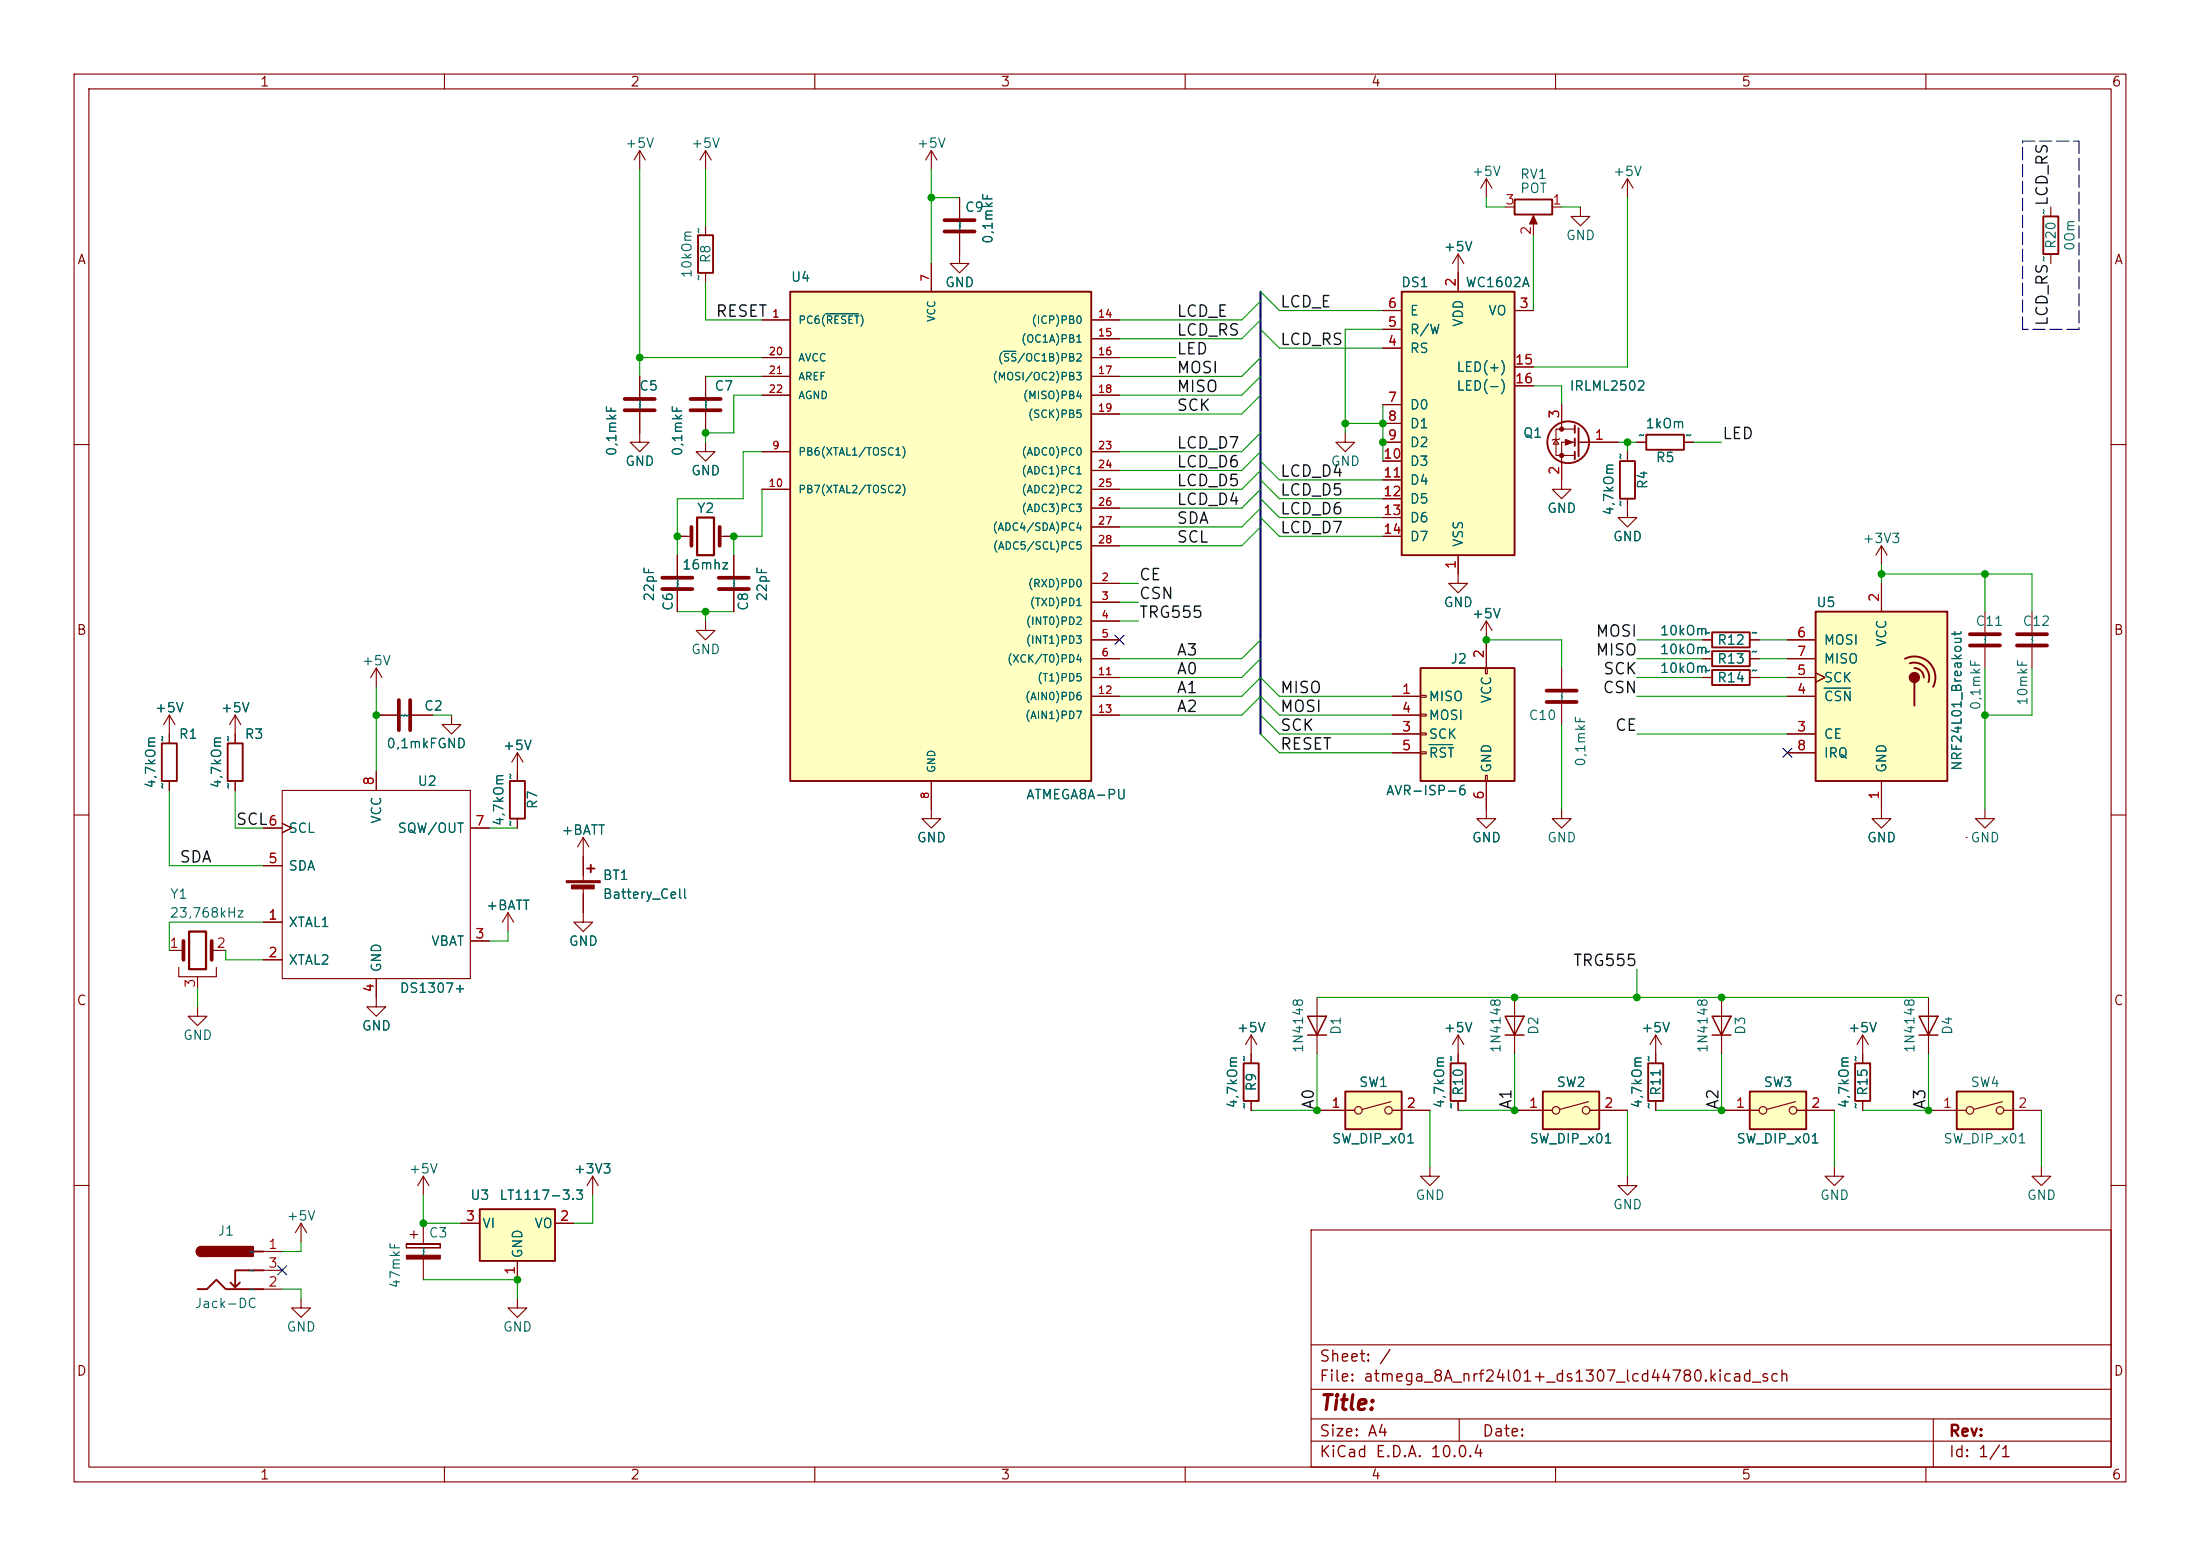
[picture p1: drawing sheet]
<svg xmlns="http://www.w3.org/2000/svg" width="297mm" height="210mm" viewBox="0 0 297 210" stroke-linecap="round" stroke-linejoin="round" font-family="sans-serif">
<g fill="none" stroke="#840000" stroke-width=".15">
<path d="M10 10h277v190h-277zM12 12h273v186h-273zM60 10v2M110 10v2M160 10v2M210 10v2M260 10v2M95.2 30.5v1.3M95.2 36.8v1.3M95.2 59.7v1.3h1.3l-1.3 1.2-1.2-1.2h1.2M181.6 58.4v1.3h1.3l-1.3 1.3-1.3-1.3h1.3M10 60h2"/>
<path d="M285 60h2M10 110h2M69.8 104.1v1.3M69.8 110.5v1.3M210.8 109.2v1.3h1.3l-1.3 1.3-1.3-1.3h1.3M285 110h2M22.9 128.3h1.9M24.1 130.6v1.2h5.1v-1.2M26.7 135.9v1.3h1.2l-1.2 1.2-1.3-1.2h1.3M26.7 131.8v1.6M28.6 128.3h1.9M68.6 123.2l-.8 1.3"/>
<path d="M68.6 123.2l.7 1.3M68.6 123.2v2.5M78.7 123.2v1.3h1.3l-1.3 1.2-1.2-1.2h1.2M168.9 139.7v3.8M168.9 139.7l-.8 1.3M168.9 139.7l.8 1.3M168.9 148.6v1.3M10 160h2M177 166h108v32h-108zM285 160h2M60 198v2M110 198v2"/>
<path d="M160 198v2M177 194.5h108M177 191.5h108M177 187.5h108M177 181.5h108M197 191.5v3M210 198v2M260 198v2M261 191.5v6.5"/>
</g>
<path d="M94.2 31.8h2.1v5h-2.1zM68.8 105.4h2.1v5.1h-2.1zM167.9 143.5h2v5.1h-2z" fill="none" stroke="#840000" stroke-width=".25"/>
<path d="M24.8 127v2.5M28.6 127v2.5" fill="none" stroke="#840000" stroke-width=".51"/>
<path d="M25.5 125.7h2.3v5.1h-2.3z" fill="none" stroke="#840000" stroke-width=".3"/>
<path d="M106.7 39.4h40.6v66h-40.6z" fill="#ffffc2"/>
<g fill="none" stroke="#840000" stroke-width=".25">
<path d="M106.7 39.4h40.6v66h-40.6zM204.5 26.9h5v2.1h-5zM212.6 57.4v1M212.6 59.2v1M213.1 57.8v3.8M222.2 58.7h5.1v2h-5.1zM212.6 61v1"/>
<circle cx="211.7" cy="59.7" r="2.82"/>
</g>
<g fill="none" stroke="#840000" stroke-width=".15">
<path d="M95.2 20.3l-.7 1.3M95.2 20.3l.8 1.3M95.2 20.3v2.6M125.7 20.3v2.6M125.7 35.6v3.8M125.7 20.3l-.7 1.3M125.7 20.3l.8 1.3M129.5 31.5v4.1h1.3l-1.3 1.2-1.2-1.2h1.2M129.5 26.7v2.8M200.7 24.1l-.8 1.3M200.7 24.1l.7 1.3M200.7 24.1v2.6"/>
<path d="M203.2 27.9h1.3M207 29.5v2.3M209.5 27.9h1.3M213.4 27.9v1.3h1.2l-1.2 1.3-1.3-1.3h1.3M219.7 24.1l-.8 1.3M219.7 24.1l.8 1.3M219.7 24.1v2.6M102.9 43.2h3.8M102.9 48.3h3.8M102.9 50.8h3.8M102.9 53.3h3.8M147.3 43.2h3.8"/>
<path d="M147.3 45.7h3.8M147.3 48.3h3.8M147.3 50.8h3.8M147.3 53.3h3.8M147.3 55.9h3.8M210.1 59.3l.3 .6h-.7zM210.6 59.2l-.2 .1h-.7l-.2 .1M210.8 57.9h-.7v3.6h2.5M210.8 57.9h1.8M210.8 54.6v3.3M212.6 59.7h-1.8v5.1M213.1 59.7h.2"/>
<path d="M213.4 59.7h5M221 59.7h1.2M227.3 59.7h1.3M91.4 72.4h1.9M91.4 74.9v2.8M91.4 79.8v2.8M97.2 72.4h1.9M102.9 61h3.8M102.9 66h3.8M147.3 78.7h3.8M147.3 61h3.8M147.3 66h3.8"/>
<path d="M147.3 63.5h3.8M147.3 68.6h3.8M147.3 71.1h3.8M147.3 73.7h3.8M196.8 77.5v1.2h1.3l-1.3 1.3-1.2-1.3h1.2M147.3 81.3h3.8M147.3 83.8h3.8M147.3 86.4h3.8M147.3 88.9h3.8M147.3 91.4h3.8M147.3 94h3.8M147.3 96.5h3.8"/>
<path d="M125.7 105.4v5.1h1.3l-1.3 1.3-1.2-1.3h1.2M200.7 109.2v1.3h1.2l-1.2 1.3-1.3-1.3h1.3M50.8 134.6v1.3h1.3l-1.3 1.3-1.3-1.3h1.3M69.8 175.3v1.2h1.3l-1.3 1.3-1.2-1.3h1.2"/>
</g>
<path d="M111.5 42.3h4.4M135.4 47.4h1.7" fill="none" stroke="#006464" stroke-width=".15"/>
<g fill="#840000" stroke="#840000" stroke-width=".15">
<path d="M207 29.1l.5 1.1h-1z"/>
<path d="M211.3 59.3l1 .4-1 .4z"/>
<circle cx="210.8" cy="57.9" r=".28"/>
<circle cx="210.8" cy="61.5" r=".28"/>
</g>
<path d="M127.5 29.7h4.1M127.5 31.2h4.1M89.4 78h4.1M89.4 79.5h4.1M93.3 71.1v2.6M97.2 71.1v2.6" fill="none" stroke="#840000" stroke-width=".51"/>
<path d="M94.1 69.9h2.3v5h-2.3z" fill="none" stroke="#840000" stroke-width=".3"/>
<path d="M208.3 147.3h7.6v5.1h-7.6z" fill="#ffffc2"/>
<g fill="none" stroke="#840000" stroke-width=".15">
<path d="M232.4 134.6v7.6M251.5 139.7l-.8 1.3M251.5 139.7l.7 1.3M251.5 139.7v2.5M204.5 149.9h5M214.5 148.7l-3.9 1M214.6 149.9h5.1M247.6 157.5v1.3h1.3l-1.3 1.2-1.2-1.2h1.2M40.6 175.3v1.2h1.3l-1.3 1.3-1.2-1.3h1.2"/>
<circle cx="210.1" cy="149.9" r=".51"/>
<circle cx="214.1" cy="149.9" r=".51"/>
</g>
<path d="M208.3 147.3h7.6v5.1h-7.6z" fill="none" stroke="#840000" stroke-width=".25"/>
<path d="M231.1 137.2h2.6l-1.3 2.5zM231.1 139.7h2.6" fill="none" stroke="#840000" stroke-width=".2"/>
<path d="M236.2 147.3h7.6v5.1h-7.6z" fill="#ffffc2"/>
<g fill="none" stroke="#840000" stroke-width=".15">
<path d="M232.4 149.9h5.1M242.4 148.7l-3.9 1M242.6 149.9h5M251.5 142.2v1.3M251.5 148.6v1.3"/>
<circle cx="238" cy="149.9" r=".51"/>
<circle cx="242.1" cy="149.9" r=".51"/>
</g>
<path d="M236.2 147.3h7.6v5.1h-7.6zM250.4 143.5h2.1v5.1h-2.1z" fill="none" stroke="#840000" stroke-width=".25"/>
<path d="M64.8 163.2h10.1v7h-10.1z" fill="#ffffc2"/>
<path d="M79.2 117.2h1.1M79.8 116.7v1M222.5 143.5h2v5.1h-2zM26.7 174h1.2l1.3-1.3 1.3 1.3h5.1M27.2 168.3a.64 .64 0 0 0-.7 .6 .64 .64 0 0 0 .7 .6M32.4 173.1l-.7 .6M34.3 168.9h1.3M35.6 171.5h-3.9v2.2l-.6-.6M64.8 163.2h10.1v7h-10.1z" fill="none" stroke="#840000" stroke-width=".25"/>
<g fill="none" stroke="#840000" stroke-width=".15">
<path d="M95.2 50.8v2.8M95.2 55.6v2.8M22.9 96.5l-.8 1.3M22.9 96.5l.7 1.3M22.9 96.5v2.6M200.7 83.8l-.8 1.3M200.7 83.8l.7 1.3M200.7 83.8v2.6M78.7 115.6v3.3M78.7 119.9v3.3M254 109.2v1.3h-1.3l1.3 1.3 1.3-1.3h-1.3M80 158.8l-.8 1.2"/>
<path d="M80 158.8l.8 1.2M80 158.8v2.5M193 157.5v1.3h1.3l-1.3 1.2-1.2-1.2h1.2M219.7 158.8v1.2h1.3l-1.3 1.3-1.3-1.3h1.3M223.5 142.2v1.3M223.5 148.6v1.3M35.6 168.9h2.5M35.6 174h2.5M35.6 171.5h2.5M40.6 165.1l-.7 1.3M40.6 165.1l.8 1.3M40.6 165.1v2.5"/>
<path d="M62.2 165.1h2.6M69.8 170.2v2.5M74.9 165.1h2.6"/>
</g>
<g fill="#840000" stroke="#840000" stroke-width=".25">
<path d="M26.7 168.5l.5-.2v1.2a.63 .63 0 0 1-.6-.3 .63 .63 0 0 1 .1-.7z"/>
<path d="M27.2 168.3h7v1.2h-7z"/>
</g>
<g fill="#840000" stroke="#840000" stroke-width=".15">
<path d="M76.5 118.9h4.5v.2h-4.5z"/>
<path d="M77.2 119.5h3v.5h-3z"/>
</g>
<path d="M93.2 55.4h4.1M93.2 53.8h4.1" fill="none" stroke="#840000" stroke-width=".51"/>
<path d="M191.8 90.2h12.7v15.2h-12.7z" fill="#ffffc2"/>
<g fill="none" stroke="#840000" stroke-width=".15">
<path d="M188 94h3.8M188 99.1h3.8M188 96.5h3.8M191.8 93.9h.7v.2h-.7zM191.8 96.4h.7v.2h-.7zM191.8 98.9h.7v.3h-.7zM200.5 90.2h.3v.7h-.3zM200.7 86.4v3.8M78.7 113l-.7 1.3M78.7 113l.8 1.3M78.7 113v2.6M188 101.6h3.8"/>
<path d="M191.8 101.5h.7v.2h-.7zM200.5 104.6h.3v.8h-.3zM200.7 105.4v3.8M196.8 142.2v1.3M196.8 148.6v1.3"/>
</g>
<path d="M191.8 90.2h12.7v15.2h-12.7zM195.8 143.5h2.1v5.1h-2.1z" fill="none" stroke="#840000" stroke-width=".25"/>
<path d="M192.9 100.5h3.2" fill="none" stroke="#006464" stroke-width=".15"/>
<path d="M181.6 147.3h7.6v5.1h-7.6z" fill="#ffffc2"/>
<g fill="none" stroke="#840000" stroke-width=".15">
<path d="M196.8 34.3v2.5M196.8 34.3l-.7 1.3M196.8 34.3l.8 1.3M210.8 64.8v1.2h1.3l-1.3 1.3-1.3-1.3h1.3M229.9 86.4h1.2M229.9 88.9h1.2M236.2 86.4h1.3M236.2 88.9h1.3M177.8 134.6v7.6M196.8 139.7l-.7 1.3M196.8 139.7l.8 1.3M196.8 139.7v2.5"/>
<path d="M204.5 134.6v7.6M223.5 139.7l-.7 1.3M223.5 139.7l.8 1.3M223.5 139.7v2.5M177.8 149.9h5.1M187.8 148.7l-3.9 1M188 149.9h5"/>
<circle cx="183.4" cy="149.9" r=".51"/>
<circle cx="187.5" cy="149.9" r=".51"/>
</g>
<path d="M231.1 85.3h5.1v2.1h-5.1zM231.1 87.9h5.1v2h-5.1zM181.6 147.3h7.6v5.1h-7.6z" fill="none" stroke="#840000" stroke-width=".25"/>
<path d="M176.5 137.2h2.6l-1.3 2.5zM176.5 139.7h2.6M203.2 137.2h2.5l-1.2 2.5zM203.2 139.7h2.5" fill="none" stroke="#840000" stroke-width=".2"/>
<path d="M189.2 39.4h15.3v35.5h-15.3z" fill="#ffffc2"/>
<path d="M189.2 39.4h15.3v35.5h-15.3zM218.7 62.2h2v5.1h-2zM231.1 90.4h5.1v2.1h-5.1z" fill="none" stroke="#840000" stroke-width=".25"/>
<g fill="none" stroke="#840000" stroke-width=".15">
<path d="M196.8 36.8v2.6M186.7 41.9h2.5M186.7 47h2.5M186.7 44.5h2.5M186.7 54.6h2.5M186.7 57.2h2.5M186.7 59.7h2.5M204.5 41.9h2.5M204.5 49.5h2.5M204.5 52.1h2.5M186.7 62.2h2.5M186.7 64.8h2.5"/>
<path d="M186.7 67.3h2.5M186.7 69.9h2.5M186.7 72.4h2.5M196.8 74.9v2.6M219.7 67.3v2.6h1.3l-1.3 1.2-1.3-1.2h1.3M219.7 61v1.2M254 73.7l.8 1.2M254 73.7l-.8 1.2M254 73.7v2.5M50.8 96.5h2.8M50.8 90.2l-.8 1.2M50.8 90.2l.8 1.2"/>
<path d="M50.8 90.2v2.5M55.6 96.5h2.8M61 96.5v1.3h1.2l-1.2 1.3-1.3-1.3h1.3M229.9 91.4h1.2M236.2 91.4h1.3M69.8 101.6l-.7 1.3M69.8 101.6l.8 1.3M69.8 101.6v2.5"/>
</g>
<path d="M53.8 94.5v4.1M55.4 94.5v4.1" fill="none" stroke="#840000" stroke-width=".51"/>
<path d="M264.2 147.3h7.6v5.1h-7.6z" fill="#ffffc2"/>
<g fill="none" stroke="#840000" stroke-width=".15">
<path d="M86.4 20.3l-.8 1.3M86.4 20.3l.7 1.3M86.4 20.3v2.6M86.4 55.6v4.1h1.2l-1.2 1.3-1.3-1.3h1.3M86.4 50.8v2.8M99.1 74.9v2.8M99.1 79.8v2.8M22.9 99.1v1.2M31.7 96.5v3.8M31.7 96.5l-.7 1.3M31.7 96.5l.8 1.3M95.2 83.8v1.3h1.3l-1.3 1.3-1.2-1.3h1.2"/>
<path d="M210.8 90.2v2.8M210.8 95v2.8M22.9 105.4v1.3M31.7 105.4v1.3M35.6 116.8h2.5M35.6 111.8h2.5M38.1 106.7h25.4v25.4h-25.4zM38.1 111.1l1.3 .7-1.3 .6M50.8 104.1v2.6M63.5 111.8h2.5M268 109.2v1.3h-1.3l1.3 1.3 1.2-1.3h-1.2M35.6 124.5h2.5"/>
<path d="M35.6 129.5h2.5M50.8 132.1v2.5M63.5 127h2.5M260.3 134.6v7.6M57.1 158.8l-.7 1.2M57.1 158.8l.8 1.2M57.1 158.8v2.5M260.3 149.9h5.1M270.3 148.7l-3.9 1M270.5 149.9h5.1M275.6 157.5v1.3h1.3l-1.3 1.2-1.3-1.2h1.3M54.9 167.9v.5z"/>
<path d="M54.9 168.4h4.5zM54.9 167.9h4.5zM55.4 166.6h1M55.9 166.1v1M57.1 165.1v2.8M57.1 169.9v2.8M59.4 167.9v.5z"/>
<circle cx="265.9" cy="149.9" r=".51"/>
<circle cx="270" cy="149.9" r=".51"/>
</g>
<path d="M21.8 100.3h2.1v5.1h-2.1zM30.7 100.3h2.1v5.1h-2.1zM264.2 147.3h7.6v5.1h-7.6z" fill="none" stroke="#840000" stroke-width=".25"/>
<path d="M259.1 137.2h2.5l-1.3 2.5zM259.1 139.7h2.5" fill="none" stroke="#840000" stroke-width=".2"/>
<path d="M84.3 55.4h4.1M84.3 53.8h4.1M97 78h4.1M97 79.5h4.1M208.8 94.7h4.1M208.8 93.2h4.1" fill="none" stroke="#840000" stroke-width=".51"/>
<path d="M54.9 169.4h4.5v.5h-4.5z" fill="#840000" stroke="#840000" stroke-width=".15"/>
<path d="M245.1 82.6h17.8v22.8h-17.8z" fill="#ffffc2"/>
<path d="M275.8 29.2h2.1v5.1h-2.1zM245.1 82.6h17.8v22.8h-17.8zM257.2 88.9a2.84 2.84 0 0 1 3.2 .5 2.84 2.84 0 0 1 .6 3.3M257.8 89.5a2.01 2.01 0 0 1 2.1 .5 2.01 2.01 0 0 1 .4 2.1M258.4 90.2a1.3 1.3 0 0 1 1.3 1.2M258.4 92.1v3.2" fill="none" stroke="#840000" stroke-width=".25"/>
<circle cx="258.4" cy="91.4" r=".63" fill="#840000" stroke="#840000" stroke-width=".25"/>
<g fill="none" stroke="#840000" stroke-width=".15">
<path d="M125.7 35.6v3.8M129.5 26.7v2.8M129.5 31.5v2.8M196.8 36.8v2.6M276.9 27.9v1.3M276.9 34.3v1.3M86.4 50.8v2.8M86.4 55.6v2.8M95.2 50.8v2.8M95.2 55.6v2.8M102.9 43.2h3.8M102.9 48.3h3.8"/>
<path d="M102.9 50.8h3.8M102.9 53.3h3.8M147.3 43.2h3.8M147.3 45.7h3.8M147.3 48.3h3.8M147.3 50.8h3.8M147.3 53.3h3.8M147.3 55.9h3.8M186.7 41.9h2.5M186.7 47h2.5M186.7 44.5h2.5M186.7 54.6h2.5"/>
<path d="M186.7 57.2h2.5M186.7 59.7h2.5M204.5 41.9h2.5M204.5 49.5h2.5M204.5 52.1h2.5M210.8 54.6v2.6M213.4 59.7h5M221 59.7h1.2M227.3 59.7h1.3M91.4 72.4h1.3M91.4 74.9v2.8M91.4 79.8v2.8"/>
<path d="M97.8 72.4h1.3M99.1 74.9v2.8M99.1 79.8v2.8M102.9 61h3.8M102.9 66h3.8M147.3 78.7h3.8M147.3 61h3.8M147.3 66h3.8M147.3 63.5h3.8M147.3 68.6h3.8M147.3 71.1h3.8M147.3 73.7h3.8"/>
<path d="M186.7 62.2h2.5M186.7 64.8h2.5M186.7 67.3h2.5M186.7 69.9h2.5M186.7 72.4h2.5M196.8 74.9v2.6M210.8 62.2v2.6M219.7 61v1.2M219.7 67.3v1.3M254 78.7v3.9M22.9 99.1v1.2M31.7 99.1v1.2"/>
<path d="M50.8 96.5h2.8M55.6 96.5h2.8M147.3 94h3.8M147.3 91.4h3.8M147.3 86.4h3.8M147.3 88.9h3.8M147.3 96.5h3.8M147.3 81.3h3.8M147.3 83.8h3.8M188 99.1h3.8M188 94h3.8M188 96.5h3.8"/>
<path d="M200.7 86.4v3.8M229.9 91.4h1.2M229.9 86.4h1.2M229.9 88.9h1.2M236.2 91.4h1.3M236.2 86.4h1.3M236.2 88.9h1.3M241.3 99.1h3.8M241.3 94h3.8M241.3 91.4h3.8M241.3 86.4h3.8M241.3 88.9h3.8"/>
<path d="M245.1 90.8l1.3 .6-1.3 .7M268 82.6v2.7M268 87.4v2.8M274.3 82.6v2.7M274.3 87.4v2.8M22.9 105.4v1.3M31.7 105.4v1.3M35.6 116.8h2.5M35.6 111.8h2.5M38.1 111.1l1.3 .7-1.3 .6M50.8 104.1v2.6M63.5 111.8h2.5"/>
<path d="M69.8 104.1v1.3M69.8 110.5v1.3M78.7 115.6v2.5M125.7 105.4v3.8M188 101.6h3.8M200.7 105.4v3.8M241.3 101.6h3.8M254 105.4v3.8M265.4 113h.1M35.6 124.5h2.5M35.6 129.5h2.5M50.8 132.1v2.5"/>
<path d="M63.5 127h2.5M78.7 120.7v2.5M168.9 142.2v1.3M168.9 148.6v1.3M177.8 149.9h5.1M188 149.9h5M196.8 142.2v1.3M196.8 148.6v1.3M204.5 149.9h5M214.6 149.9h5.1M223.5 142.2v1.3M223.5 148.6v1.3"/>
<path d="M232.4 149.9h5.1M242.6 149.9h5M251.5 142.2v1.3M251.5 148.6v1.3M62.2 165.1h2.6M69.8 170.2v2.5M74.9 165.1h2.6"/>
</g>
<path d="M111.5 42.3h4.4M135.4 47.4h1.7M246.3 92.9h3.5M192.9 100.5h3.2" fill="none" stroke="#006464" stroke-width=".15"/>
<path d="M265.9 87.1h4.1M265.9 85.6h4.1M272.3 87.1h4.1M272.3 85.6h4.1" fill="none" stroke="#840000" stroke-width=".51"/>
<path d="M273 19.1h7.7M280.7 19.1v25.4M273 44.5v-25.4M280.7 44.5h-7.7" fill="none" stroke="#0000c2" stroke-width=".15" stroke-dasharray="1.7 .6"/>
<path d="M170.2 39.4v59.7" fill="none" stroke="#000084" stroke-width=".3"/>
<g fill="none" stroke="#009600" stroke-width=".15">
<path d="M86.4 22.9v27.9M95.2 22.9v7.6M95.2 38.1v5.1h7.7M125.7 26.7h3.8M125.7 22.9v12.7M170.2 39.4l2.5 2.5h14M200.7 26.7v1.2h2.5M207 31.8v10.1M210.8 27.9h2.6M219.7 26.7v22.8h-12.7M86.4 48.3h16.5M95.2 50.8h7.7"/>
<path d="M102.9 53.3h-3.8v5.1h-3.9v1.3M151.1 48.3h7.6M170.2 48.3l-2.6 2.5h-16.5M170.2 50.8l-2.6 2.5h-16.5M170.2 40.6l-2.6 2.6h-16.5M170.2 58.4l-2.6 2.6h-16.5M170.2 44.5l2.5 2.5h14M170.2 53.3l-2.6 2.6h-16.5M170.2 43.2l-2.6 2.5h-16.5M181.6 57.2h5.1M186.7 54.6v7.6M186.7 44.5h-5.1v13.9"/>
<path d="M207 52.1h3.8v2.5M218.4 59.7h2.6M219.7 59.7v1.3M228.6 59.7h3.8M102.9 66v6.4h-3.8v2.5M102.9 61h-2.6v6.3h-8.9v7.6M151.1 78.7h2.6M170.2 69.9l2.5 2.5h14M170.2 64.8l2.5 2.5h14M170.2 61l-2.6 2.5h-16.5M170.2 62.2l2.5 2.6h14M170.2 67.3l2.5 2.6h14"/>
<path d="M170.2 66l-2.6 2.6h-16.5M170.2 63.5l-2.6 2.5h-16.5M170.2 68.6l-2.6 2.5h-16.5M170.2 71.1l-2.6 2.6h-16.5M254 77.5h20.3v5.1M254 76.2v2.5M268 77.5v5.1M50.8 92.7v11.4M58.4 96.5h2.6M91.4 82.6h7.7M95.2 82.6v1.2M151.1 96.5h16.5l2.6-2.5 2.5 2.5h15.3"/>
<path d="M151.1 81.3h2.6M151.1 83.8h2.6M151.1 94h16.5l2.6-2.6 2.5 2.6h15.3M170.2 88.9l-2.6 2.5h-16.5M170.2 96.5l2.5 2.6h15.3M170.2 99.1l2.5 2.5h15.3M170.2 86.4l-2.6 2.5h-16.5M200.7 86.4h10.1v3.8M210.8 97.8v11.4M221 94h20.3M221 86.4h8.9M221 91.4h8.9"/>
<path d="M221 99.1h20.3M221 88.9h8.9M237.5 86.4h3.8M237.5 91.4h3.8M237.5 88.9h3.8M268 90.2v19M274.3 90.2v6.3h-6.3M22.9 106.7v10.1h12.7M31.7 106.7v5.1h3.9M66 111.8h3.8M26.7 133.4v2.5M30.5 128.3v1.2h5.1"/>
<path d="M35.6 124.5h-12.7v3.8M68.6 125.7v1.3h-2.6M177.8 134.6h82.5M221 130.8v3.8M177.8 142.2v7.7h-8.9M193 149.9v7.6M204.5 142.2v7.7h-7.7M219.7 149.9v8.9M232.4 142.2v7.7h-8.9M247.6 149.9v7.6M260.3 142.2v7.7h-8.8M275.6 149.9v7.6"/>
<path d="M38.1 174h2.5v1.3M40.6 167.6v1.3h-2.5M57.1 161.3v3.8h5.1M57.1 172.7h12.7v2.6M80 161.3v3.8h-2.5"/>
</g>
<path d="M150.5 85.8l1.2 1.2M151.7 85.8l-1.2 1.2M240.7 101l1.2 1.2M241.9 101l-1.2 1.2M37.5 170.8l1.2 1.3M38.7 170.8l-1.2 1.3" fill="none" stroke="#000084" stroke-width=".15"/>
<g fill="#009600" stroke="#009600" stroke-width=".14">
<circle cx="200.7" cy="86.4" r=".46"/>
<circle cx="268" cy="96.5" r=".46"/>
<circle cx="260.3" cy="149.9" r=".46"/>
<circle cx="268" cy="77.5" r=".46"/>
<circle cx="254" cy="77.5" r=".46"/>
<circle cx="219.7" cy="59.7" r=".46"/>
<circle cx="181.6" cy="57.2" r=".46"/>
<circle cx="186.7" cy="57.2" r=".46"/>
<circle cx="186.7" cy="59.7" r=".46"/>
<circle cx="204.5" cy="134.6" r=".46"/>
<circle cx="221" cy="134.6" r=".46"/>
<circle cx="232.4" cy="134.6" r=".46"/>
<circle cx="232.4" cy="149.9" r=".46"/>
<circle cx="204.5" cy="149.9" r=".46"/>
<circle cx="177.8" cy="149.9" r=".46"/>
<circle cx="57.1" cy="165.1" r=".46"/>
<circle cx="69.8" cy="172.7" r=".46"/>
<circle cx="86.4" cy="48.3" r=".46"/>
<circle cx="125.7" cy="26.7" r=".46"/>
<circle cx="99.1" cy="72.4" r=".46"/>
<circle cx="91.4" cy="72.4" r=".46"/>
<circle cx="95.2" cy="82.6" r=".46"/>
<circle cx="95.2" cy="58.4" r=".46"/>
<circle cx="50.8" cy="96.5" r=".46"/>
</g>
<text font-size="2" fill="#840000" x="178" y="190.8">Title:</text>
<g font-size="1.5" fill="#0f0f0f">
<text x="276.8" y="27.9" transform="rotate(-90 276.8 27.9)">LCD_RS</text>
<text x="172.7" y="41.9">LCD_E</text>
<text x="96.5" y="43.1">RESET</text>
<text x="158.7" y="43.1">LCD_E</text>
<text x="158.7" y="45.7">LCD_RS</text>
<text x="172.7" y="47">LCD_RS</text>
<text x="276.8" y="44.1" transform="rotate(-90 276.8 44.1)">LCD_RS</text>
<text x="158.7" y="50.8">MOSI</text>
<text x="158.7" y="48.2">LED</text>
<text x="158.7" y="53.3">MISO</text>
<text x="158.7" y="55.8">SCK</text>
<text x="232.4" y="59.7">LED</text>
<text x="158.7" y="60.9">LCD_D7</text>
<text x="158.7" y="63.5">LCD_D6</text>
<text x="172.7" y="64.7">LCD_D4</text>
<text x="158.7" y="71.1">SDA</text>
<text x="158.7" y="68.5">LCD_D4</text>
<text x="158.7" y="66">LCD_D5</text>
<text x="172.7" y="69.8">LCD_D6</text>
<text x="172.7" y="67.3">LCD_D5</text>
<text x="158.7" y="73.6">SCL</text>
<text x="172.7" y="72.4">LCD_D7</text>
<text x="153.7" y="83.8">TRG555</text>
<text x="153.7" y="78.7">CE</text>
<text x="153.7" y="81.2">CSN</text>
<text x="158.7" y="88.9">A3</text>
<text x="215.3" y="88.9">MISO</text>
<text x="215.3" y="86.3">MOSI</text>
<text x="158.7" y="93.9">A1</text>
<text x="158.7" y="91.4">A0</text>
<text x="172.7" y="93.9">MISO</text>
<text x="216.3" y="93.9">CSN</text>
<text x="216.3" y="91.4">SCK</text>
<text x="158.7" y="96.5">A2</text>
<text x="172.7" y="99">SCK</text>
<text x="172.7" y="96.5">MOSI</text>
<text x="172.7" y="101.6">RESET</text>
<text x="217.9" y="99">CE</text>
<text x="31.7" y="111.7">SCL</text>
<text x="24.1" y="116.8">SDA</text>
<text x="212.3" y="130.8">TRG555</text>
<text x="177.8" y="149.9" transform="rotate(-90 177.8 149.9)">A0</text>
<text x="204.4" y="149.9" transform="rotate(-90 204.4 149.9)">A1</text>
<text x="232.4" y="149.9" transform="rotate(-90 232.4 149.9)">A2</text>
<text x="260.3" y="149.9" transform="rotate(-90 260.3 149.9)">A3</text>
</g>
<g font-size="1.5" fill="#840000">
<text x="178" y="184.2">Sheet: /</text>
<text x="178" y="186.9">File: atmega_8A_nrf24l01+_ds1307_lcd44780.kicad_sch</text>
<text x="178" y="197.1">KiCad E.D.A. 10.0.4</text>
<text x="178" y="194.3">Size: A4</text>
<text x="200" y="194.3">Date:</text>
<text x="263" y="194.3">Rev:</text>
<text x="263" y="197.1">Id: 1/1</text>
</g>
<g font-size="1.3" fill="#840000">
<text x="35" y="12">1</text>
<text x="85" y="12">2</text>
<text x="135" y="12">3</text>
<text x="185" y="12">4</text>
<text x="235" y="12">5</text>
<text x="285" y="12">6</text>
<text x="10.3" y="36">A</text>
<text x="285.3" y="36">A</text>
<text x="10.3" y="86">B</text>
<text x="285.3" y="86">B</text>
<text x="10.3" y="136">C</text>
<text x="285.3" y="136">C</text>
<text x="10.3" y="186">D</text>
<text x="285.3" y="186">D</text>
<text x="35" y="200">1</text>
<text x="85" y="200">2</text>
<text x="135" y="200">3</text>
<text x="185" y="200">4</text>
<text x="235" y="200">5</text>
<text x="285" y="200">6</text>
</g>
<g font-size="1.3" fill="#006464">
<text x="84.3" y="20.3">+5V</text>
<text x="93.2" y="20.3">+5V</text>
<text x="123.7" y="20.3">+5V</text>
<text x="130.2" y="28.9">C9</text>
<text x="198.6" y="24.1">+5V</text>
<text x="205.1" y="24.5">RV1</text>
<text x="205.1" y="26.4">POT</text>
<text x="217.7" y="24.1">+5V</text>
<text x="276.8" y="29.1" transform="rotate(-90 276.8 29.1)">~</text>
<text x="95.2" y="31.7" transform="rotate(-90 95.2 31.7)">~</text>
<text x="96.2" y="35.6" transform="rotate(-90 96.2 35.6)">R8</text>
<text x="130.5" y="30.8" transform="rotate(-90 130.5 30.8)">~</text>
<text x="134.3" y="33" transform="rotate(-90 134.3 33)">0,1mkF</text>
<text x="194.8" y="34.2">+5V</text>
<text x="211.3" y="32.7">GND</text>
<text x="276.8" y="35.5" transform="rotate(-90 276.8 35.5)">~</text>
<text x="277.8" y="33.7" transform="rotate(-90 277.8 33.7)">R20</text>
<text x="280.4" y="34" transform="rotate(-90 280.4 34)">0Om</text>
<text x="93.7" y="37.6" transform="rotate(-90 93.7 37.6)">10kOm</text>
<text x="95.2" y="38" transform="rotate(-90 95.2 38)">~</text>
<text x="106.7" y="38.3">U4</text>
<text x="127.5" y="39.1">GND</text>
<text x="189.1" y="39.1">DS1</text>
<text x="197.8" y="39.1">WC1602A</text>
<text x="190.2" y="48">RS</text>
<text x="190.2" y="45.4">R/W</text>
<text x="190.2" y="42.9">E</text>
<text x="197.8" y="44.2" transform="rotate(-90 197.8 44.2)">VDD</text>
<text x="200.8" y="42.9">VO</text>
<text x="86.2" y="53">C5</text>
<text x="96.4" y="53">C7</text>
<text x="196.5" y="50.5">LED(+)</text>
<text x="196.5" y="53">LED(-)</text>
<text x="211.8" y="53">IRLML2502</text>
<text x="87.3" y="55.4" transform="rotate(-90 87.3 55.4)">~</text>
<text x="96.2" y="55.4" transform="rotate(-90 96.2 55.4)">~</text>
<text x="190.2" y="55.6">D0</text>
<text x="190.2" y="58.1">D1</text>
<text x="205.5" y="59.4">Q1</text>
<text x="221.1" y="59.7">~</text>
<text x="222.1" y="58.1">1kOm</text>
<text x="227.4" y="59.7">~</text>
<text x="83.5" y="61.7" transform="rotate(-90 83.5 61.7)">0,1mkF</text>
<text x="84.3" y="63.2">GND</text>
<text x="92.4" y="61.7" transform="rotate(-90 92.4 61.7)">0,1mkF</text>
<text x="93.2" y="64.5">GND</text>
<text x="179.6" y="63.2">GND</text>
<text x="190.2" y="60.7">D2</text>
<text x="190.2" y="63.2">D3</text>
<text x="190.2" y="65.7">D4</text>
<text x="219.7" y="62.2" transform="rotate(-90 219.7 62.2)">~</text>
<text x="223.4" y="62.7">R5</text>
<text x="94" y="69.6">Y2</text>
<text x="190.2" y="68.3">D5</text>
<text x="190.2" y="70.8">D6</text>
<text x="208.8" y="69.6">GND</text>
<text x="218.1" y="69.7" transform="rotate(-90 218.1 69.7)">4,7kOm</text>
<text x="219.7" y="68.5" transform="rotate(-90 219.7 68.5)">~</text>
<text x="222.7" y="66.1" transform="rotate(-90 222.7 66.1)">R4</text>
<text x="92" y="77.2">16mhz</text>
<text x="190.2" y="73.4">D7</text>
<text x="197.8" y="73.9" transform="rotate(-90 197.8 73.9)">VSS</text>
<text x="217.7" y="73.4">GND</text>
<text x="251.4" y="73.6">+3V3</text>
<text x="88.6" y="81.3" transform="rotate(-90 88.6 81.3)">22pF</text>
<text x="91.1" y="82.5" transform="rotate(-90 91.1 82.5)">C6</text>
<text x="92.4" y="79.1" transform="rotate(-90 92.4 79.1)">~</text>
<text x="100" y="79.1" transform="rotate(-90 100 79.1)">~</text>
<text x="101.3" y="82.5" transform="rotate(-90 101.3 82.5)">C8</text>
<text x="103.8" y="81.3" transform="rotate(-90 103.8 81.3)">22pF</text>
<text x="194.8" y="82.3">GND</text>
<text x="198.6" y="83.8">+5V</text>
<text x="245.1" y="82.3">U5</text>
<text x="93.2" y="88.6">GND</text>
<text x="195.7" y="89.9">J2</text>
<text x="224" y="86.1">10kOm</text>
<text x="224" y="88.6">10kOm</text>
<text x="229.9" y="86.3">~</text>
<text x="229.9" y="88.9">~</text>
<text x="231.7" y="87.3">R12</text>
<text x="231.7" y="89.9">R13</text>
<text x="236.3" y="86.3">~</text>
<text x="236.3" y="88.9">~</text>
<text x="246.1" y="87.3">MOSI</text>
<text x="246.1" y="89.9">MISO</text>
<text x="255" y="87.4" transform="rotate(-90 255 87.4)">VCC</text>
<text x="266.6" y="84.8">C11</text>
<text x="268.9" y="87.1" transform="rotate(-90 268.9 87.1)">~</text>
<text x="273" y="84.8">C12</text>
<text x="275.3" y="87.1" transform="rotate(-90 275.3 87.1)">~</text>
<text x="48.8" y="90.1">+5V</text>
<text x="192.8" y="95">MISO</text>
<text x="201.6" y="95" transform="rotate(-90 201.6 95)">VCC</text>
<text x="211.8" y="94.7" transform="rotate(-90 211.8 94.7)">~</text>
<text x="224" y="91.1">10kOm</text>
<text x="229.9" y="91.4">~</text>
<text x="231.7" y="92.4">R14</text>
<text x="236.3" y="91.4">~</text>
<text x="246.1" y="95">CSN</text>
<text x="246.1" y="92.4">SCK</text>
<text x="267.7" y="95.9" transform="rotate(-90 267.7 95.9)">0,1mkF</text>
<text x="274" y="95.3" transform="rotate(-90 274 95.3)">10mkF</text>
<text x="20.8" y="96.5">+5V</text>
<text x="22.8" y="100.3" transform="rotate(-90 22.8 100.3)">~</text>
<text x="24.1" y="100">R1</text>
<text x="29.7" y="96.5">+5V</text>
<text x="31.7" y="100.3" transform="rotate(-90 31.7 100.3)">~</text>
<text x="32.9" y="100">R3</text>
<text x="52.1" y="101.3">0,1mkFGND</text>
<text x="54.3" y="97.5">~</text>
<text x="57.2" y="96.2">C2</text>
<text x="67.8" y="101.6">+5V</text>
<text x="192.8" y="100">SCK</text>
<text x="192.8" y="97.5">MOSI</text>
<text x="206.3" y="97.5">C10</text>
<text x="246.1" y="100">CE</text>
<text x="21.3" y="106.5" transform="rotate(-90 21.3 106.5)">4,7kOm</text>
<text x="22.8" y="106.6" transform="rotate(-90 22.8 106.6)">~</text>
<text x="30.2" y="106.5" transform="rotate(-90 30.2 106.5)">4,7kOm</text>
<text x="31.7" y="106.6" transform="rotate(-90 31.7 106.6)">~</text>
<text x="56.3" y="106.4">U2</text>
<text x="69.8" y="105.3" transform="rotate(-90 69.8 105.3)">~</text>
<text x="187" y="107.7">AVR-ISP-6</text>
<text x="192.8" y="102.6">RST</text>
<text x="201.6" y="104.4" transform="rotate(-90 201.6 104.4)">GND</text>
<text x="214.3" y="103.6" transform="rotate(-90 214.3 103.6)">0,1mkF</text>
<text x="246.1" y="102.6">IRQ</text>
<text x="255" y="104.4" transform="rotate(-90 255 104.4)">GND</text>
<text x="265.1" y="104.1" transform="rotate(-90 265.1 104.1)">NRF24L01_Breakout</text>
<text x="38.9" y="112.7">SCL</text>
<text x="51.8" y="111.3" transform="rotate(-90 51.8 111.3)">VCC</text>
<text x="53.6" y="112.7">SQW/OUT</text>
<text x="68.3" y="111.6" transform="rotate(-90 68.3 111.6)">4,7kOm</text>
<text x="69.8" y="111.7" transform="rotate(-90 69.8 111.7)">~</text>
<text x="72.9" y="109.3" transform="rotate(-90 72.9 109.3)">R7</text>
<text x="75.7" y="113">+BATT</text>
<text x="138.4" y="108.2">ATMEGA8A-PU</text>
<text x="38.9" y="117.8">SDA</text>
<text x="81.3" y="119.1">BT1</text>
<text x="123.7" y="114">GND</text>
<text x="198.6" y="114">GND</text>
<text x="208.8" y="114">GND</text>
<text x="252" y="114">GND</text>
<text x="265.9" y="114">GND</text>
<text x="22.8" y="124.2">23,768kHz</text>
<text x="22.9" y="121.6">Y1</text>
<text x="38.9" y="125.4">XTAL1</text>
<text x="65.5" y="123.1">+BATT</text>
<text x="81.3" y="121.6">Battery_Cell</text>
<text x="38.9" y="130.5">XTAL2</text>
<text x="51.8" y="131.3" transform="rotate(-90 51.8 131.3)">GND</text>
<text x="58.1" y="128">VBAT</text>
<text x="76.7" y="128">GND</text>
<text x="53.9" y="134.3">DS1307+</text>
<text x="24.6" y="140.7">GND</text>
<text x="48.8" y="139.4">GND</text>
<text x="166.9" y="139.7">+5V</text>
<text x="168.9" y="143.4" transform="rotate(-90 168.9 143.4)">~</text>
<text x="176.2" y="142.2" transform="rotate(-90 176.2 142.2)">1N4148</text>
<text x="181.3" y="139.8" transform="rotate(-90 181.3 139.8)">D1</text>
<text x="194.8" y="139.7">+5V</text>
<text x="196.8" y="143.4" transform="rotate(-90 196.8 143.4)">~</text>
<text x="202.9" y="142.2" transform="rotate(-90 202.9 142.2)">1N4148</text>
<text x="208" y="139.8" transform="rotate(-90 208 139.8)">D2</text>
<text x="221.5" y="139.7">+5V</text>
<text x="223.5" y="143.4" transform="rotate(-90 223.5 143.4)">~</text>
<text x="230.8" y="142.2" transform="rotate(-90 230.8 142.2)">1N4148</text>
<text x="235.9" y="139.8" transform="rotate(-90 235.9 139.8)">D3</text>
<text x="249.4" y="139.7">+5V</text>
<text x="251.4" y="143.4" transform="rotate(-90 251.4 143.4)">~</text>
<text x="258.8" y="142.2" transform="rotate(-90 258.8 142.2)">1N4148</text>
<text x="263.9" y="139.8" transform="rotate(-90 263.9 139.8)">D4</text>
<text x="167.3" y="149.7" transform="rotate(-90 167.3 149.7)">4,7kOm</text>
<text x="168.9" y="149.8" transform="rotate(-90 168.9 149.8)">~</text>
<text x="169.9" y="147.4" transform="rotate(-90 169.9 147.4)">R9</text>
<text x="183.4" y="147">SW1</text>
<text x="195.3" y="149.7" transform="rotate(-90 195.3 149.7)">4,7kOm</text>
<text x="196.8" y="149.8" transform="rotate(-90 196.8 149.8)">~</text>
<text x="197.8" y="148" transform="rotate(-90 197.8 148)">R10</text>
<text x="210.1" y="147">SW2</text>
<text x="222" y="149.7" transform="rotate(-90 222 149.7)">4,7kOm</text>
<text x="223.5" y="149.8" transform="rotate(-90 223.5 149.8)">~</text>
<text x="224.5" y="148" transform="rotate(-90 224.5 148)">R11</text>
<text x="238" y="147">SW3</text>
<text x="249.9" y="149.7" transform="rotate(-90 249.9 149.7)">4,7kOm</text>
<text x="251.4" y="149.8" transform="rotate(-90 251.4 149.8)">~</text>
<text x="252.4" y="148" transform="rotate(-90 252.4 148)">R15</text>
<text x="265.9" y="147">SW4</text>
<text x="179.7" y="154.6">SW_DIP_x01</text>
<text x="206.4" y="154.6">SW_DIP_x01</text>
<text x="234.3" y="154.6">SW_DIP_x01</text>
<text x="262.3" y="154.6">SW_DIP_x01</text>
<text x="55.1" y="158.7">+5V</text>
<text x="77.4" y="158.7">+3V3</text>
<text x="29.3" y="167.1">J1</text>
<text x="38.6" y="165.1">+5V</text>
<text x="57.8" y="167.3">C3</text>
<text x="63.4" y="162.3">U3</text>
<text x="65" y="166.1">VI</text>
<text x="67.3" y="162.3">LT1117-3.3</text>
<text x="72.1" y="166.1">VO</text>
<text x="191" y="162.3">GND</text>
<text x="217.7" y="163.5">GND</text>
<text x="245.6" y="162.3">GND</text>
<text x="273.6" y="162.3">GND</text>
<text x="33.4" y="169.9">~</text>
<text x="33.4" y="172.4">~</text>
<text x="54.3" y="174" transform="rotate(-90 54.3 174)">47mkF</text>
<text x="58.1" y="169.3" transform="rotate(-90 58.1 169.3)">~</text>
<text x="70.8" y="169.9" transform="rotate(-90 70.8 169.9)">GND</text>
<text x="26.2" y="176.9">Jack-DC</text>
<text x="33.4" y="175">~</text>
<text x="38.6" y="180">GND</text>
<text x="67.8" y="180">GND</text>
</g>
<g font-size="1.3" fill="#a90000">
<text x="203.1" y="27.9">3</text>
<text x="209.5" y="27.9">1</text>
<text x="207" y="31.8" transform="rotate(-90 207 31.8)">2</text>
<text x="187.3" y="41.9">6</text>
<text x="196.8" y="38.8" transform="rotate(-90 196.8 38.8)">2</text>
<text x="205" y="41.9">3</text>
<text x="187.3" y="47">4</text>
<text x="187.3" y="44.4">5</text>
<text x="204.4" y="49.5">15</text>
<text x="204.4" y="52">16</text>
<text x="187.3" y="54.6">7</text>
<text x="187.3" y="57.1">8</text>
<text x="187.3" y="59.7">9</text>
<text x="210.8" y="56.6" transform="rotate(-90 210.8 56.6)">3</text>
<text x="215.2" y="59.7">1</text>
<text x="186.6" y="62.2">10</text>
<text x="186.6" y="64.7">11</text>
<text x="210.8" y="64.2" transform="rotate(-90 210.8 64.2)">2</text>
<text x="186.6" y="67.3">12</text>
<text x="186.6" y="69.8">13</text>
<text x="186.6" y="72.4">14</text>
<text x="196.8" y="76.9" transform="rotate(-90 196.8 76.9)">1</text>
<text x="254" y="81.4" transform="rotate(-90 254 81.4)">2</text>
<text x="200.6" y="89" transform="rotate(-90 200.6 89)">2</text>
<text x="242.5" y="86.3">6</text>
<text x="242.5" y="88.9">7</text>
<text x="189.2" y="94">1</text>
<text x="242.5" y="94">4</text>
<text x="242.5" y="91.4">5</text>
<text x="189.2" y="99">3</text>
<text x="189.2" y="96.5">4</text>
<text x="189.2" y="101.6">5</text>
<text x="242.5" y="99">3</text>
<text x="242.5" y="101.6">8</text>
<text x="50.8" y="106.1" transform="rotate(-90 50.8 106.1)">8</text>
<text x="36.1" y="111.7">6</text>
<text x="64.1" y="111.7">7</text>
<text x="200.6" y="108" transform="rotate(-90 200.6 108)">6</text>
<text x="254" y="108" transform="rotate(-90 254 108)">1</text>
<text x="36.1" y="116.8">5</text>
<text x="36.1" y="124.4">1</text>
<text x="22.8" y="128.2">1</text>
<text x="29.1" y="128.2">2</text>
<text x="36.1" y="129.5">2</text>
<text x="64.1" y="127">3</text>
<text x="26.6" y="133.4" transform="rotate(-90 26.6 133.4)">3</text>
<text x="50.8" y="134.1" transform="rotate(-90 50.8 134.1)">4</text>
<text x="179.6" y="149.8">1</text>
<text x="189.8" y="149.8">2</text>
<text x="206.3" y="149.8">1</text>
<text x="216.5" y="149.8">2</text>
<text x="234.2" y="149.8">1</text>
<text x="244.4" y="149.8">2</text>
<text x="262.2" y="149.8">1</text>
<text x="272.3" y="149.8">2</text>
<text x="62.8" y="165.1">3</text>
<text x="75.5" y="165.1">2</text>
<text x="36.1" y="168.9">1</text>
<text x="36.1" y="174">2</text>
<text x="36.1" y="171.4">3</text>
<text x="69.8" y="172.2" transform="rotate(-90 69.8 172.2)">1</text>
</g>
<g font-size="1" fill="#a90000">
<text x="125.7" y="38.1" transform="rotate(-90 125.7 38.1)">7</text>
<text x="104.2" y="43.1">1</text>
<text x="148.1" y="43.1">14</text>
<text x="148.1" y="45.6">15</text>
<text x="103.7" y="48.2">20</text>
<text x="103.7" y="50.7">21</text>
<text x="103.7" y="53.3">22</text>
<text x="148.1" y="48.2">16</text>
<text x="148.1" y="50.7">17</text>
<text x="148.1" y="53.3">18</text>
<text x="148.1" y="55.8">19</text>
<text x="103.7" y="66">10</text>
<text x="104.2" y="60.9">9</text>
<text x="148.1" y="60.9">23</text>
<text x="148.1" y="63.4">24</text>
<text x="148.1" y="66">25</text>
<text x="148.1" y="68.5">26</text>
<text x="148.1" y="71">27</text>
<text x="148.1" y="73.6">28</text>
<text x="148.6" y="78.7">2</text>
<text x="148.6" y="81.2">3</text>
<text x="148.6" y="83.7">4</text>
<text x="148.6" y="86.3">5</text>
<text x="148.6" y="88.8">6</text>
<text x="148.1" y="91.4">11</text>
<text x="148.1" y="93.9">12</text>
<text x="148.1" y="96.4">13</text>
<text x="125.7" y="107.9" transform="rotate(-90 125.7 107.9)">8</text>
</g>
<g font-size="1" fill="#006464">
<text x="107.7" y="44">PC6(RESET)</text>
<text x="126.5" y="43.5" transform="rotate(-90 126.5 43.5)">VCC</text>
<text x="137.8" y="46.5">(OC1A)PB1</text>
<text x="139.2" y="44">(ICP)PB0</text>
<text x="107.7" y="49">AVCC</text>
<text x="107.7" y="51.6">AREF</text>
<text x="133.9" y="51.6">(MOSI/OC2)PB3</text>
<text x="134.6" y="49">(SS/OC1B)PB2</text>
<text x="107.7" y="54.1">AGND</text>
<text x="138" y="54.1">(MISO)PB4</text>
<text x="138.7" y="56.7">(SCK)PB5</text>
<text x="107.7" y="61.7">PB6(XTAL1/TOSC1)</text>
<text x="137.8" y="61.7">(ADC0)PC0</text>
<text x="137.8" y="64.3">(ADC1)PC1</text>
<text x="107.7" y="66.8">PB7(XTAL2/TOSC2)</text>
<text x="133.9" y="71.9">(ADC4/SDA)PC4</text>
<text x="137.8" y="66.8">(ADC2)PC2</text>
<text x="137.8" y="69.4">(ADC3)PC3</text>
<text x="134" y="74.4">(ADC5/SCL)PC5</text>
<text x="138.7" y="79.5">(RXD)PD0</text>
<text x="138.9" y="82.1">(TXD)PD1</text>
<text x="135.9" y="89.7">(XCK/T0)PD4</text>
<text x="138.4" y="84.6">(INT0)PD2</text>
<text x="138.4" y="87.1">(INT1)PD3</text>
<text x="138.3" y="94.8">(AIN0)PD6</text>
<text x="140" y="92.2">(T1)PD5</text>
<text x="138.3" y="97.3">(AIN1)PD7</text>
<text x="126.5" y="104.4" transform="rotate(-90 126.5 104.4)">GND</text>
</g>
</svg>
